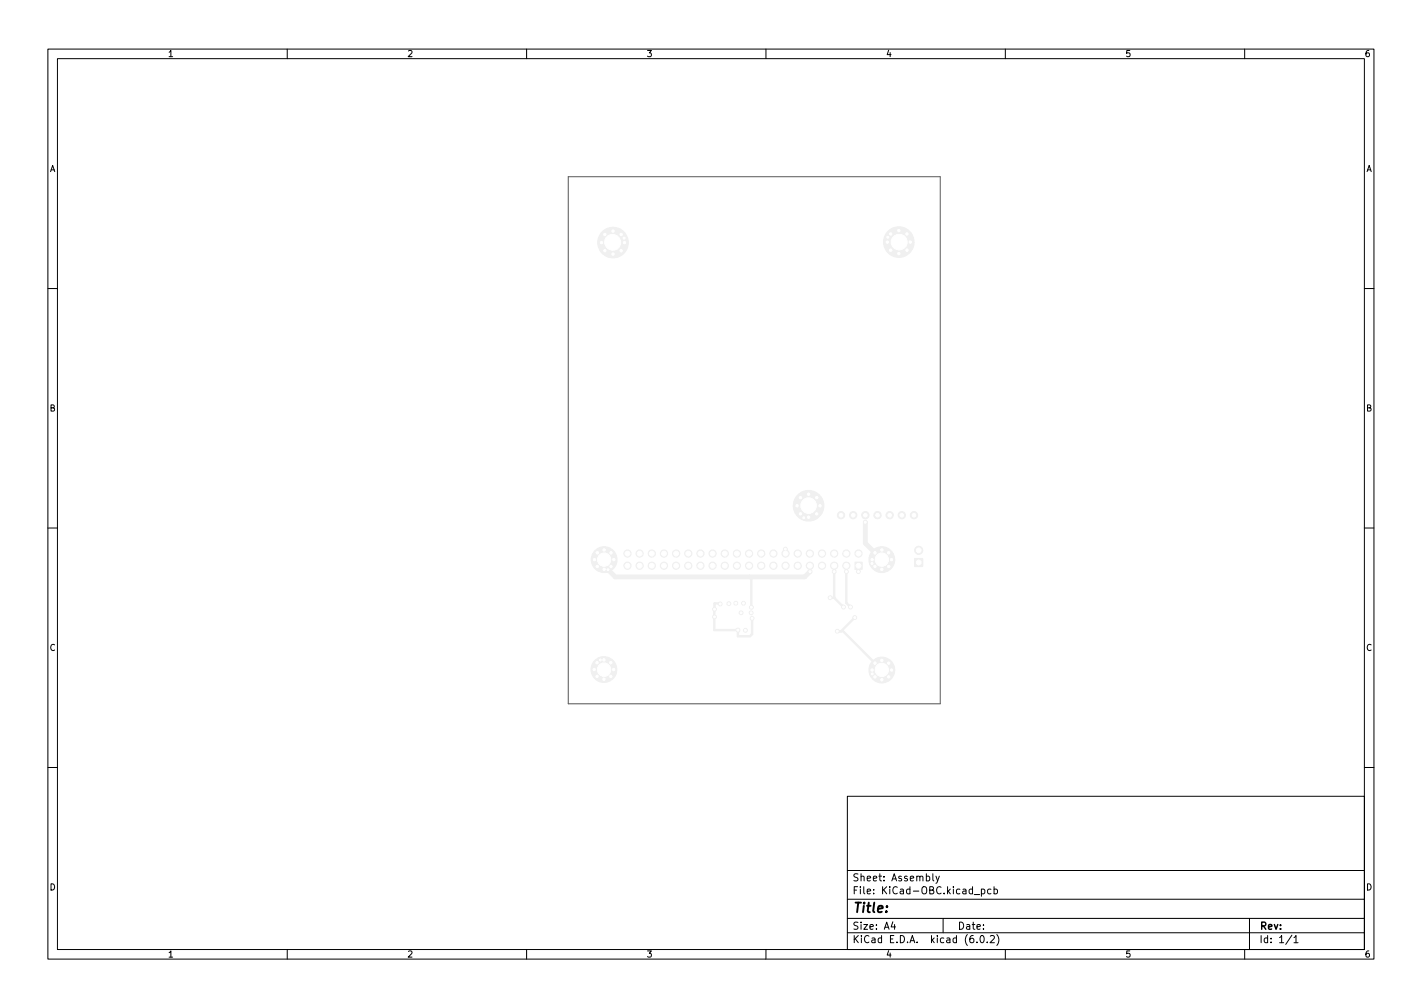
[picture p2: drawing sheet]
<svg xmlns="http://www.w3.org/2000/svg" width="297mm" height="210mm" viewBox="0 0 297 210" stroke-linecap="round" stroke-linejoin="round" font-family="sans-serif">
<g fill="#f0f0f0" stroke="#f0f0f0" stroke-width=".21">
<path d="M191.1 116.6h1.7v1.7h-1.7z"/>
<path d="M178.6 117.4h1.5v1.5h-1.5z"/>
<circle cx="175.7" cy="107.6" r=".76"/>
<circle cx="178.2" cy="107.6" r=".76"/>
<circle cx="180.8" cy="107.6" r=".76"/>
<circle cx="183.3" cy="107.6" r=".76"/>
<circle cx="185.8" cy="107.6" r=".76"/>
<circle cx="188.4" cy="107.6" r=".76"/>
<circle cx="190.9" cy="107.6" r=".76"/>
<circle cx="187.9" cy="50.5" r="2.5"/>
<circle cx="168.9" cy="105.5" r="2.5"/>
<circle cx="127.9" cy="50.5" r="2.5"/>
<circle cx="191.9" cy="114.9" r=".85"/>
<circle cx="185.6" cy="141.3" r=".4"/>
<circle cx="184.2" cy="139.9" r="2.7"/>
<circle cx="184.2" cy="141.9" r=".4"/>
<circle cx="182.8" cy="138.5" r=".4"/>
<circle cx="186.2" cy="139.9" r=".4"/>
<circle cx="184.2" cy="137.9" r=".4"/>
<circle cx="182.2" cy="139.9" r=".4"/>
<circle cx="182.8" cy="141.3" r=".4"/>
<circle cx="185.6" cy="138.5" r=".4"/>
<circle cx="127.6" cy="118.3" r=".4"/>
<circle cx="126.2" cy="116.8" r="2.7"/>
<circle cx="126.2" cy="118.9" r=".4"/>
<circle cx="124.8" cy="115.4" r=".4"/>
<circle cx="128.2" cy="116.8" r=".4"/>
<circle cx="126.2" cy="114.8" r=".4"/>
<circle cx="124.2" cy="116.8" r=".4"/>
<circle cx="124.8" cy="118.3" r=".4"/>
<circle cx="127.6" cy="115.4" r=".4"/>
<circle cx="127.6" cy="141.2" r=".4"/>
<circle cx="126.2" cy="139.8" r="2.7"/>
<circle cx="126.2" cy="141.8" r=".4"/>
<circle cx="124.7" cy="138.4" r=".4"/>
<circle cx="128.2" cy="139.8" r=".4"/>
<circle cx="126.2" cy="137.8" r=".4"/>
<circle cx="124.1" cy="139.8" r=".4"/>
<circle cx="124.7" cy="141.2" r=".4"/>
<circle cx="127.6" cy="138.4" r=".4"/>
<circle cx="185.6" cy="118.3" r=".4"/>
<circle cx="184.2" cy="116.8" r="2.7"/>
<circle cx="184.2" cy="118.9" r=".4"/>
<circle cx="182.8" cy="115.4" r=".4"/>
<circle cx="186.2" cy="116.8" r=".4"/>
<circle cx="184.2" cy="114.8" r=".4"/>
<circle cx="182.2" cy="116.8" r=".4"/>
<circle cx="182.8" cy="118.3" r=".4"/>
<circle cx="185.6" cy="115.4" r=".4"/>
<circle cx="168.9" cy="103.2" r=".4"/>
<circle cx="167.2" cy="107.3" r=".4"/>
<circle cx="167.2" cy="103.9" r=".4"/>
<circle cx="166.5" cy="105.6" r=".4"/>
<circle cx="168.9" cy="105.6" r="3.2"/>
<circle cx="168.9" cy="108" r=".4"/>
<circle cx="170.6" cy="103.9" r=".4"/>
<circle cx="170.6" cy="107.3" r=".4"/>
<circle cx="171.3" cy="105.6" r=".4"/>
<circle cx="187.8" cy="48.1" r=".4"/>
<circle cx="186.1" cy="52.2" r=".4"/>
<circle cx="186.1" cy="48.9" r=".4"/>
<circle cx="185.4" cy="50.5" r=".4"/>
<circle cx="187.8" cy="50.5" r="3.2"/>
<circle cx="187.8" cy="52.9" r=".4"/>
<circle cx="189.4" cy="48.9" r=".4"/>
<circle cx="189.4" cy="52.2" r=".4"/>
<circle cx="190.2" cy="50.5" r=".4"/>
<circle cx="128.1" cy="48.2" r=".4"/>
<circle cx="126.4" cy="52.3" r=".4"/>
<circle cx="126.4" cy="49" r=".4"/>
<circle cx="125.7" cy="50.6" r=".4"/>
<circle cx="128.1" cy="50.6" r="3.2"/>
<circle cx="128.1" cy="53" r=".4"/>
<circle cx="129.7" cy="49" r=".4"/>
<circle cx="129.7" cy="52.3" r=".4"/>
<circle cx="130.5" cy="50.6" r=".4"/>
<circle cx="179.3" cy="115.6" r=".75"/>
<circle cx="176.8" cy="118.1" r=".75"/>
<circle cx="176.8" cy="115.6" r=".75"/>
<circle cx="174.3" cy="118.1" r=".75"/>
<circle cx="174.3" cy="115.6" r=".75"/>
<circle cx="171.7" cy="118.1" r=".75"/>
<circle cx="171.7" cy="115.6" r=".75"/>
<circle cx="169.2" cy="118.1" r=".75"/>
<circle cx="169.2" cy="115.6" r=".75"/>
<circle cx="166.6" cy="118.1" r=".75"/>
<circle cx="166.6" cy="115.6" r=".75"/>
<circle cx="164.1" cy="118.1" r=".75"/>
<circle cx="164.1" cy="115.6" r=".75"/>
<circle cx="161.6" cy="118.1" r=".75"/>
<circle cx="161.6" cy="115.6" r=".75"/>
<circle cx="159" cy="118.1" r=".75"/>
<circle cx="159" cy="115.6" r=".75"/>
<circle cx="156.5" cy="118.1" r=".75"/>
<circle cx="156.5" cy="115.6" r=".75"/>
<circle cx="153.9" cy="118.1" r=".75"/>
<circle cx="153.9" cy="115.6" r=".75"/>
<circle cx="151.4" cy="118.1" r=".75"/>
<circle cx="151.4" cy="115.6" r=".75"/>
<circle cx="148.9" cy="118.1" r=".75"/>
<circle cx="148.9" cy="115.6" r=".75"/>
<circle cx="146.3" cy="118.1" r=".75"/>
<circle cx="146.3" cy="115.6" r=".75"/>
<circle cx="143.8" cy="118.1" r=".75"/>
<circle cx="143.8" cy="115.6" r=".75"/>
<circle cx="141.2" cy="118.1" r=".75"/>
<circle cx="141.2" cy="115.6" r=".75"/>
<circle cx="138.7" cy="118.1" r=".75"/>
<circle cx="138.7" cy="115.6" r=".75"/>
<circle cx="136.2" cy="118.1" r=".75"/>
<circle cx="136.2" cy="115.6" r=".75"/>
<circle cx="133.6" cy="118.1" r=".75"/>
<circle cx="133.6" cy="115.6" r=".75"/>
<circle cx="131.1" cy="118.1" r=".75"/>
<circle cx="131.1" cy="115.6" r=".75"/>
<circle cx="154.8" cy="127.9" r=".4"/>
<circle cx="157.1" cy="129.1" r=".4"/>
<circle cx="178.6" cy="128.9" r=".4"/>
<circle cx="174.9" cy="131.8" r=".4"/>
<circle cx="157" cy="126.8" r=".4"/>
<circle cx="173.4" cy="124.8" r=".4"/>
<circle cx="180.8" cy="109" r=".4"/>
<circle cx="156.9" cy="127.9" r=".4"/>
<circle cx="155.3" cy="125.9" r=".4"/>
<circle cx="176.2" cy="126.7" r=".4"/>
<circle cx="177.7" cy="126.7" r=".4"/>
<circle cx="149.3" cy="127.2" r=".4"/>
<circle cx="149.3" cy="128.8" r=".4"/>
<circle cx="155.7" cy="131.6" r=".4"/>
<circle cx="150.5" cy="126.1" r=".4"/>
<circle cx="152.3" cy="126" r=".4"/>
<circle cx="153.7" cy="125.9" r=".4"/>
<circle cx="154.2" cy="131.5" r=".4"/>
<circle cx="130.4" cy="49.7" r=".4"/>
<circle cx="185.5" cy="49.5" r=".4"/>
<circle cx="182.2" cy="140.7" r=".4"/>
<circle cx="125.4" cy="137.8" r=".4"/>
<circle cx="127" cy="118.9" r=".4"/>
<circle cx="164.1" cy="114.6" r=".4"/>
<circle cx="169.2" cy="119.3" r=".4"/>
<circle cx="167.9" cy="108.1" r=".4"/>
<circle cx="182.2" cy="117.6" r=".4"/>
<circle cx="174.3" cy="119.3" r=".4"/>
<circle cx="176.8" cy="119.3" r=".4"/>
<circle cx="179.3" cy="119.3" r=".4"/>
</g>
<path d="M126.2 118.9h.8l1.5 1.5h39.6l1.1-1.1M180.8 109v4.4l2 2M182.2 116.8v.8M125.4 137.8l-.7 .6M182.2 139.9v.8M182.2 140.7h.1" fill="none" stroke="#f0f0f0" stroke-width="1"/>
<path d="M174.3 119.3v5.5M176.8 119.3v6.6l.9 .8M150.4 126.1l-1.1-.1-.1 5.5h5v1.3h2.5l.4-.4v-3.3M156.6 120.4l.4 .4v6M173.4 124.8h.9M174.3 124.8l1.9 1.9M174.9 131.8h1.2l6.7 6.7M178.6 128.9l-2.9 2.9" fill="none" stroke="#f0f0f0" stroke-width=".5"/>
<g fill="#fff" stroke="#fff" stroke-width=".21">
<circle cx="154.8" cy="127.9" r=".2"/>
<circle cx="157.1" cy="129.1" r=".2"/>
<circle cx="178.6" cy="128.9" r=".2"/>
<circle cx="174.9" cy="131.8" r=".2"/>
<circle cx="157" cy="126.8" r=".2"/>
<circle cx="173.4" cy="124.8" r=".2"/>
<circle cx="180.8" cy="109" r=".2"/>
<circle cx="156.9" cy="127.9" r=".2"/>
<circle cx="155.3" cy="125.9" r=".2"/>
<circle cx="176.2" cy="126.7" r=".2"/>
<circle cx="177.7" cy="126.7" r=".2"/>
<circle cx="149.3" cy="127.2" r=".2"/>
<circle cx="149.3" cy="128.8" r=".2"/>
<circle cx="155.7" cy="131.6" r=".2"/>
<circle cx="150.5" cy="126.1" r=".2"/>
<circle cx="152.3" cy="126" r=".2"/>
<circle cx="153.7" cy="125.9" r=".2"/>
<circle cx="154.2" cy="131.5" r=".2"/>
<circle cx="130.4" cy="49.7" r=".2"/>
<circle cx="185.5" cy="49.5" r=".2"/>
<circle cx="182.2" cy="140.7" r=".2"/>
<circle cx="125.4" cy="137.8" r=".2"/>
<circle cx="127" cy="118.9" r=".2"/>
<circle cx="164.1" cy="114.6" r=".2"/>
<circle cx="169.2" cy="119.3" r=".2"/>
<circle cx="167.9" cy="108.1" r=".2"/>
<circle cx="182.2" cy="117.6" r=".2"/>
<circle cx="174.3" cy="119.3" r=".2"/>
<circle cx="176.8" cy="119.3" r=".2"/>
<circle cx="179.3" cy="119.3" r=".2"/>
<circle cx="175.7" cy="107.6" r=".38"/>
<circle cx="178.2" cy="107.6" r=".38"/>
<circle cx="180.8" cy="107.6" r=".38"/>
<circle cx="183.3" cy="107.6" r=".38"/>
<circle cx="185.8" cy="107.6" r=".38"/>
<circle cx="188.4" cy="107.6" r=".38"/>
<circle cx="190.9" cy="107.6" r=".38"/>
<circle cx="187.9" cy="50.5" r="1.6"/>
<circle cx="168.9" cy="105.5" r="1.6"/>
<circle cx="127.9" cy="50.5" r="1.6"/>
<circle cx="191.9" cy="117.4" r=".5"/>
<circle cx="191.9" cy="114.9" r=".5"/>
<circle cx="185.6" cy="141.3" r=".25"/>
<circle cx="184.2" cy="139.9" r="1.35"/>
<circle cx="184.2" cy="141.9" r=".25"/>
<circle cx="182.8" cy="138.5" r=".25"/>
<circle cx="186.2" cy="139.9" r=".25"/>
<circle cx="184.2" cy="137.9" r=".25"/>
<circle cx="182.2" cy="139.9" r=".25"/>
<circle cx="182.8" cy="141.3" r=".25"/>
<circle cx="185.6" cy="138.5" r=".25"/>
<circle cx="127.6" cy="118.3" r=".25"/>
<circle cx="126.2" cy="116.8" r="1.35"/>
<circle cx="126.2" cy="118.9" r=".25"/>
<circle cx="124.8" cy="115.4" r=".25"/>
<circle cx="128.2" cy="116.8" r=".25"/>
<circle cx="126.2" cy="114.8" r=".25"/>
<circle cx="124.2" cy="116.8" r=".25"/>
<circle cx="124.8" cy="118.3" r=".25"/>
<circle cx="127.6" cy="115.4" r=".25"/>
<circle cx="127.6" cy="141.2" r=".25"/>
<circle cx="126.2" cy="139.8" r="1.35"/>
<circle cx="126.2" cy="141.8" r=".25"/>
<circle cx="124.7" cy="138.4" r=".25"/>
<circle cx="128.2" cy="139.8" r=".25"/>
<circle cx="126.2" cy="137.8" r=".25"/>
<circle cx="124.1" cy="139.8" r=".25"/>
<circle cx="124.7" cy="141.2" r=".25"/>
<circle cx="127.6" cy="138.4" r=".25"/>
<circle cx="185.6" cy="118.3" r=".25"/>
<circle cx="184.2" cy="116.8" r="1.35"/>
<circle cx="184.2" cy="118.9" r=".25"/>
<circle cx="182.8" cy="115.4" r=".25"/>
<circle cx="186.2" cy="116.8" r=".25"/>
<circle cx="184.2" cy="114.8" r=".25"/>
<circle cx="182.2" cy="116.8" r=".25"/>
<circle cx="182.8" cy="118.3" r=".25"/>
<circle cx="185.6" cy="115.4" r=".25"/>
<circle cx="168.9" cy="103.2" r=".25"/>
<circle cx="167.2" cy="107.3" r=".25"/>
<circle cx="167.2" cy="103.9" r=".25"/>
<circle cx="166.5" cy="105.6" r=".25"/>
<circle cx="168.9" cy="105.6" r="1.6"/>
<circle cx="168.9" cy="108" r=".25"/>
<circle cx="170.6" cy="103.9" r=".25"/>
<circle cx="170.6" cy="107.3" r=".25"/>
<circle cx="171.3" cy="105.6" r=".25"/>
<circle cx="187.8" cy="48.1" r=".25"/>
<circle cx="186.1" cy="52.2" r=".25"/>
<circle cx="186.1" cy="48.9" r=".25"/>
<circle cx="185.4" cy="50.5" r=".25"/>
<circle cx="187.8" cy="50.5" r="1.6"/>
<circle cx="187.8" cy="52.9" r=".25"/>
<circle cx="189.4" cy="48.9" r=".25"/>
<circle cx="189.4" cy="52.2" r=".25"/>
<circle cx="190.2" cy="50.5" r=".25"/>
<circle cx="128.1" cy="48.2" r=".25"/>
<circle cx="126.4" cy="52.3" r=".25"/>
<circle cx="126.4" cy="49" r=".25"/>
<circle cx="125.7" cy="50.6" r=".25"/>
<circle cx="128.1" cy="50.6" r="1.6"/>
<circle cx="128.1" cy="53" r=".25"/>
<circle cx="129.7" cy="49" r=".25"/>
<circle cx="129.7" cy="52.3" r=".25"/>
<circle cx="130.5" cy="50.6" r=".25"/>
<circle cx="184.2" cy="116.8" r="1.38"/>
<circle cx="126.2" cy="116.8" r="1.37"/>
<circle cx="126.2" cy="139.8" r="1.37"/>
<circle cx="184.2" cy="139.8" r="1.38"/>
<circle cx="179.3" cy="118.1" r=".5"/>
<circle cx="179.3" cy="115.6" r=".5"/>
<circle cx="176.8" cy="118.1" r=".5"/>
<circle cx="176.8" cy="115.6" r=".5"/>
<circle cx="174.3" cy="118.1" r=".5"/>
<circle cx="174.3" cy="115.6" r=".5"/>
<circle cx="171.7" cy="118.1" r=".5"/>
<circle cx="171.7" cy="115.6" r=".5"/>
<circle cx="169.2" cy="118.1" r=".5"/>
<circle cx="169.2" cy="115.6" r=".5"/>
<circle cx="166.6" cy="118.1" r=".5"/>
<circle cx="166.6" cy="115.6" r=".5"/>
<circle cx="164.1" cy="118.1" r=".5"/>
<circle cx="164.1" cy="115.6" r=".5"/>
<circle cx="161.6" cy="118.1" r=".5"/>
<circle cx="161.6" cy="115.6" r=".5"/>
<circle cx="159" cy="118.1" r=".5"/>
<circle cx="159" cy="115.6" r=".5"/>
<circle cx="156.5" cy="118.1" r=".5"/>
<circle cx="156.5" cy="115.6" r=".5"/>
<circle cx="153.9" cy="118.1" r=".5"/>
<circle cx="153.9" cy="115.6" r=".5"/>
<circle cx="151.4" cy="118.1" r=".5"/>
<circle cx="151.4" cy="115.6" r=".5"/>
<circle cx="148.9" cy="118.1" r=".5"/>
<circle cx="148.9" cy="115.6" r=".5"/>
<circle cx="146.3" cy="118.1" r=".5"/>
<circle cx="146.3" cy="115.6" r=".5"/>
<circle cx="143.8" cy="118.1" r=".5"/>
<circle cx="143.8" cy="115.6" r=".5"/>
<circle cx="141.2" cy="118.1" r=".5"/>
<circle cx="141.2" cy="115.6" r=".5"/>
<circle cx="138.7" cy="118.1" r=".5"/>
<circle cx="138.7" cy="115.6" r=".5"/>
<circle cx="136.2" cy="118.1" r=".5"/>
<circle cx="136.2" cy="115.6" r=".5"/>
<circle cx="133.6" cy="118.1" r=".5"/>
<circle cx="133.6" cy="115.6" r=".5"/>
<circle cx="131.1" cy="118.1" r=".5"/>
<circle cx="131.1" cy="115.6" r=".5"/>
</g>
<path d="M118.7 36.9h77.7v110h-77.7z" fill="none" stroke="#575757" stroke-width=".21"/>
<g fill="none" stroke="#000" stroke-width=".21">
<path d="M10 10.2h277v190.1h-277zM12 12.2h273v186.1h-273zM60 10.2v2M110 10.2v2M160 10.2v2M210 10.2v2M260 10.2v2M10 60.2h2M285 60.2h2M10 110.2h2M285 110.2h2M10 160.2h2"/>
<path d="M177 166.3h108v32h-108zM285 160.2h2M60 198.3v2M110 198.3v2M160 198.3v2M177 194.8h108M177 191.8h108M177 187.8h108M177 181.8h108M186.5 192.5l-.4 1h1M186.9 193v1M194.9 182.4v1.3l.2 .2"/>
<path d="M195.5 182.9l.4 1M196.2 182.9l-.5 1.4-.2 .1M197 191.8v3M203.5 186.8h1.1M204.1 196.7v.1M204.9 195.4l.2-.1a.8 .8 0 0 1 .5 .8 .8 .8 0 0 1-.5 .7 1 1 0 0 1-.2-1.4zM205 185.7l.4-.1 .3 .3-.1 .7h-.6M205 185.6v1.5M206.2 196.7v.1M206.9 195.5l.5-.2 .3 .5-.9 1h.9M207 185.7l-.4-.1-.3 .3 .1 .7h.6M207.6 185.7l.5-.1 .3 .3-.2 .7h-.6"/>
<path d="M207.6 185.1v1.5M208.2 195.1a1.72 1.72 0 0 1 0 2.3M210 198.3v2M260 198.3v2M261 191.8v6.5M269.9 195.3l-1.3 1.9M270.3 195.8l.4-.5v1.5M270.3 196.8h.8"/>
</g>
<text font-size="2.8" x="178" y="190.6">Title:</text>
<g font-size="2.1">
<text x="178" y="184">Sheet: Assembly</text>
<text x="178" y="186.7">File: KiCad-OBC.kicad_pcb</text>
<text x="178" y="196.9">KiCad E.D.A. kicad (6.0.2)</text>
<text x="178" y="194.1">Size: A4</text>
<text x="200" y="194.1">Date:</text>
<text x="263" y="194.1">Rev:</text>
<text x="263" y="196.9">Id: 1/1</text>
</g>
<g font-size="1.8">
<text x="35" y="11.9">1</text>
<text x="85" y="11.9">2</text>
<text x="135" y="11.9">3</text>
<text x="185" y="11.9">4</text>
<text x="235" y="11.9">5</text>
<text x="285" y="11.9">6</text>
<text x="10.3" y="35.9">A</text>
<text x="285.3" y="35.9">A</text>
<text x="10.3" y="85.9">B</text>
<text x="285.3" y="85.9">B</text>
<text x="10.3" y="135.9">C</text>
<text x="285.3" y="135.9">C</text>
<text x="10.3" y="185.9">D</text>
<text x="285.3" y="185.9">D</text>
<text x="35" y="199.9">1</text>
<text x="85" y="199.9">2</text>
<text x="135" y="199.9">3</text>
<text x="185" y="199.9">4</text>
<text x="235" y="199.9">5</text>
<text x="285" y="199.9">6</text>
</g>
</svg>
